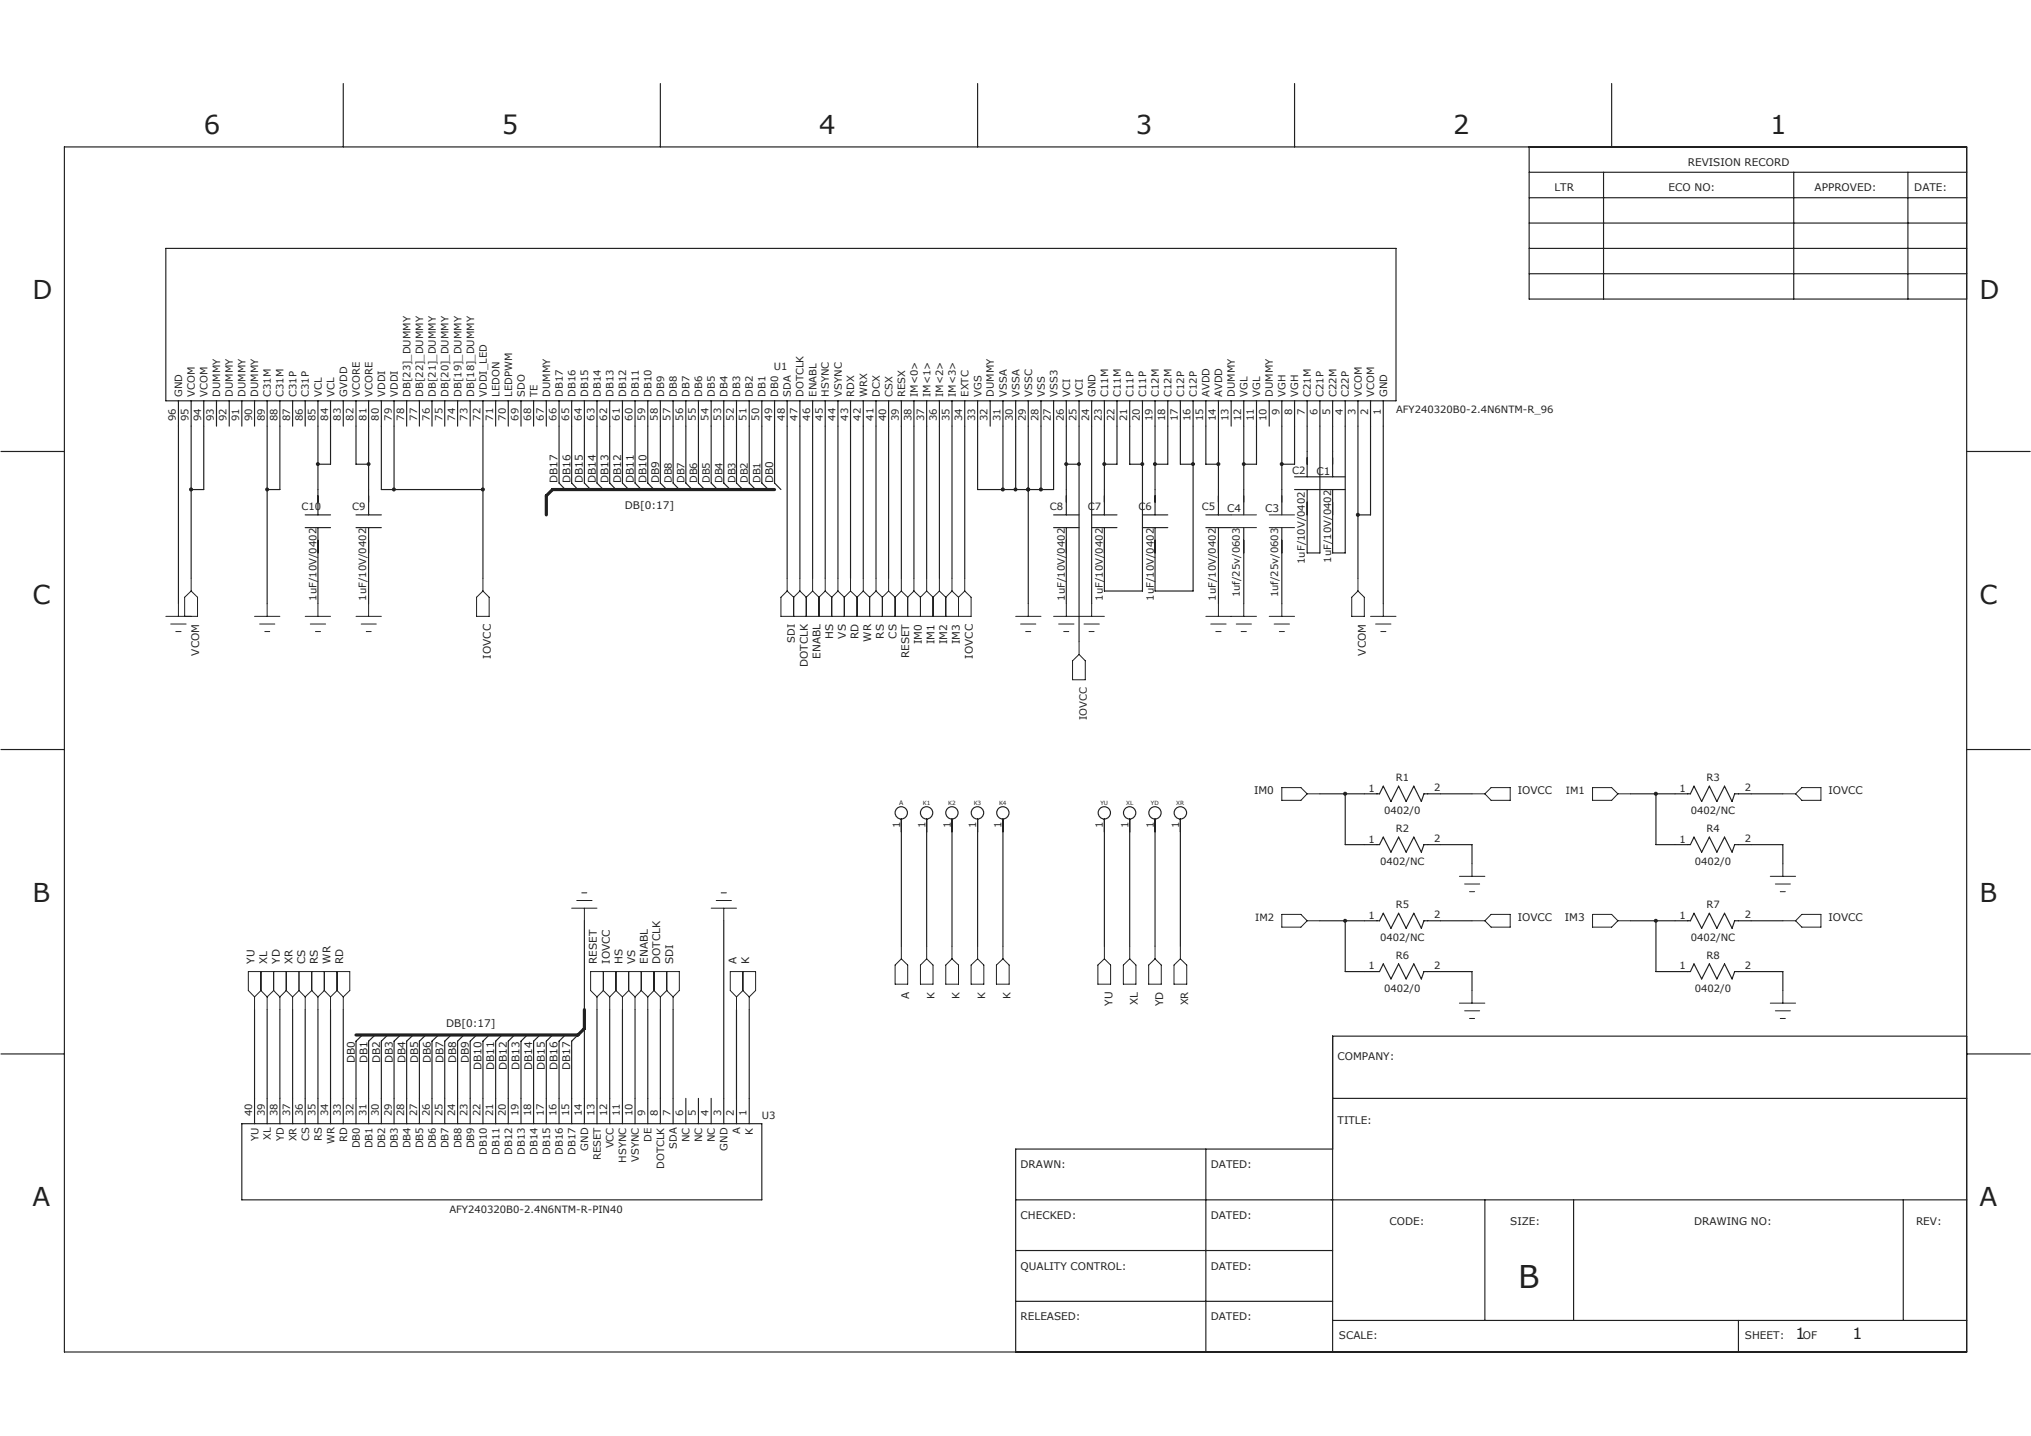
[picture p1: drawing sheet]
<svg xmlns="http://www.w3.org/2000/svg" width="297mm" height="210mm" viewBox="0 0 297 210" stroke-linecap="round" stroke-linejoin="round" font-family="sans-serif">
<!-- layer: Layer 1 -->
<g fill="none" stroke="#231f20" stroke-width=".17">
<path d="M50.2 12.2v9.3M96.6 12.2v9.3M143 12.2v9.3M189.3 12.2v9.3M235.7 12.2v9.3M9.4 21.5h278.2v176.2h-278.2zM24.3 36.3h179.9v22.3h-179.9zM223.6 25.2h64M223.6 28.9h64M223.6 36.3h64M223.6 21.5v22.2h64M223.6 32.6h64"/>
<path d="M234.5 25.2v18.5M262.3 25.2v18.5M279 25.2v18.5M26.1 58.6v29.7M28 58.6v26M29.8 58.6v13h-1.8M31.7 58.6v3.7M33.5 58.6v3.7M35.4 58.6v3.7M37.2 58.6v3.7M39.1 58.6v29.7M40.9 58.6v13h-1.8"/>
<path d="M42.8 58.6v3.7M44.6 58.6v3.7M46.5 58.6v16.7M48.3 58.6v9.3h-1.8M50.2 58.6v3.7M52.1 58.6v9.3h1.8M53.9 58.6v16.7M55.8 58.6v13h14.8M57.6 58.6v13M59.5 58.6v3.7M61.3 58.6v3.7M63.2 58.6v3.7"/>
<path d="M65 58.6v3.7M66.9 58.6v3.7M68.8 58.6v3.7M70.6 58.6v26M72.5 58.6v3.7M74.3 58.6v3.7M76.2 58.6v3.7M78 58.6v3.7M79.9 58.6v3.7M81.8 58.6v12l.9 1M83.6 58.6v12l.9 1M85.5 58.6v12l.9 1"/>
<path d="M87.3 58.6v12l.9 1M89.2 58.6v12l.9 1M91 58.6v12l.9 1M92.9 58.6v12l.9 1M94.7 58.6v12l.9 1M96.6 58.6v12l.9 1M98.4 58.6v12l1 1M100.3 58.6v12l.9 1M102.1 58.6v12l1 1M104 58.6v12l.9 1M105.9 58.6v12l.9 1M107.7 58.6v12l.9 1"/>
<path d="M109.6 58.6v12l.9 1M111.4 58.6v12l1 1M113.3 58.6v12l.9 1M115.1 58.6v26M117 58.6v26M118.8 58.6v26M120.7 58.6v26M122.6 58.6v26M124.4 58.6v26M126.3 58.6v26M128.1 58.6v26M130 58.6v26"/>
<path d="M131.8 58.6v26M133.7 58.6v26M135.5 58.6v26M137.4 58.6v26M139.2 58.6v26M141.1 58.6v26M143 58.6v13h5.5M144.8 58.6v3.7M146.7 58.6v13M148.5 58.6v13M150.4 58.6v29.7M152.2 58.6v13"/>
<path d="M154.1 58.6v13h-5.6M156 58.6v16.7M157.8 58.6v35.2M159.7 58.6v29.7M161.5 58.6v16.7M163.4 58.6v9.3h-1.9M165.2 58.6v9.3h1.9M167.1 58.6v27.8h-5.6v-9.2M168.9 58.6v16.7M170.8 58.6v9.3h-1.9M172.6 58.6v9.3h1.9M174.5 58.6v27.8h-5.6v-9.2"/>
<path d="M176.4 58.6v9.3h1.8M178.2 58.6v16.7M180.1 58.6v3.7M181.9 58.6v16.7M183.8 58.6v9.3h-1.9M185.6 58.6v3.7M187.5 58.6v16.7M189.3 58.6v9.3h-1.8M191.2 58.6v11.1M193 58.6v22.3h-1.8v-9.3M194.9 58.6v11.1M196.7 58.6v22.3h-1.8v-9.3"/>
<path d="M198.6 58.6v26M200.4 58.6v16.7h-1.8M202.3 58.6v29.7M223.6 40h64M.1 66h9.3M44.6 75.3h3.7M44.6 77.2h3.7M46.5 77.2v11.1M52.1 75.3h3.7M52.1 77.2h3.7M53.9 77.2v11.1M154.1 75.3h3.7"/>
<path d="M154.1 77.2h3.7M156 77.2v11.1M156 67.9h1.8M159.7 75.3h3.7M159.7 77.2h3.7M167.1 75.3h3.7M167.1 77.2h3.7M176.4 75.3h3.7M176.4 77.2h3.7M178.2 77.2v11.1M181.9 77.2v11.1M187.5 77.2v11.1"/>
<path d="M189.3 69.7h7.4M189.3 71.6h7.4M287.6 66h9.3M.1 109.6h9.3M131.8 119.8v18.6M135.5 119.8v18.6M139.2 119.8v18.6M143 119.8v18.6M146.7 119.8v18.6M161.5 119.8v18.6M165.2 119.8v18.6M168.9 119.8v18.6"/>
<path d="M172.6 119.8v18.6M193 116.1h8.8l.5-1.1 1.1 2.2 1.2-2.2 1.1 2.2 1.1-2.2 1.1 2.2 .4-1.1h7M196.7 116.1v7.4h5.1l.5-1.1 1.1 2.2 1.2-2.2 1.1 2.2 1.1-2.2 1.1 2.2 .4-1.1h7v2.8M238.5 116.1h8.7l.6-1.1 1.1 2.2 1.1-2.2 1.1 2.2 1.1-2.2 1.1 2.2 .4-1.1h7M242.2 116.1v7.4h5l.6-1.1 1.1 2.2 1.1-2.2 1.1 2.2 1.1-2.2 1.1 2.2 .4-1.1h7v2.8M287.6 109.6h9.3M85.5 134.6v29.7M105.9 134.6v29.7M193 134.6h8.8l.5-1.1 1.1 2.2 1.2-2.2 1.1 2.2 1.1-2.2 1.1 2.2 .4-1.1h7M196.7 134.6v7.5h5.1l.5-1.2 1.1 2.3 1.2-2.3 1.1 2.3 1.1-2.3 1.1 2.3 .4-1.1h7v2.7M238.5 134.6h8.7l.6-1.1 1.1 2.2 1.1-2.2 1.1 2.2 1.1-2.2 1.1 2.2 .4-1.1h7M242.2 134.6v7.5h5l.6-1.2 1.1 2.3 1.1-2.3 1.1 2.3 1.1-2.3 1.1 2.3 .4-1.1h7v2.7"/>
<path d="M.1 154.1h9.3M37.2 147.6v16.7M39.1 147.6v16.7M40.9 147.6v16.7M42.8 147.6v16.7M44.6 147.6v16.7M46.5 147.6v16.7M48.3 147.6v16.7M50.2 147.6v16.7M53 151.3l-.9 1v12M54.9 151.3l-1 1v12M56.7 151.3l-.9 1v12"/>
<path d="M58.6 151.3l-1 1v12M60.4 151.3l-.9 1v12M62.3 151.3l-1 1v12M64.1 151.3l-.9 1v12M66 151.3l-1 1v12M67.8 151.3l-.9 1v12M69.7 151.3l-.9 1v12M71.5 151.3l-.9 1v12M73.4 151.3l-.9 1v12M75.2 151.3l-.9 1v12M77.1 151.3l-.9 1v12M79 151.3l-1 1v12"/>
<path d="M80.8 151.3l-.9 1v12M82.7 151.3l-.9 1v12M84.5 151.3l-.9 1v12M87.3 147.6v16.7M89.2 147.6v16.7M91 147.6v16.7M92.9 147.6v16.7M94.7 147.6v16.7M96.6 147.6v16.7M98.4 147.6v16.7M107.7 147.6v16.7M109.6 147.6v16.7"/>
<path d="M287.6 151.5h-92.7v46.2M287.7 154.1h9.2M35.4 164.3h76v11.2h-76zM100.3 160.6v3.7M102.1 160.6v3.7M104 160.6v3.7M148.5 175.5h139.1M176.4 168v29.7M194.9 160.6h92.7M194.9 168h-46.4v29.7M217.2 175.5v17.6M230.1 175.5v17.6"/>
<path d="M278.4 175.5v17.6M148.5 182.9h46.4M148.5 190.3h46.4M194.9 193.1h92.7M254.3 193.1v4.6"/>
<circle cx="131.8" cy="118.9" r=".9"/>
<circle cx="135.5" cy="118.9" r=".9"/>
<circle cx="139.2" cy="118.9" r=".9"/>
<circle cx="143" cy="118.9" r=".9"/>
<circle cx="146.7" cy="118.9" r=".9"/>
<circle cx="161.5" cy="118.9" r=".9"/>
<circle cx="165.2" cy="118.9" r=".9"/>
<circle cx="168.9" cy="118.9" r=".9"/>
<circle cx="172.6" cy="118.9" r=".9"/>
</g>
<g fill="none" stroke="#231f20" stroke-width=".15">
<path d="M180.1 75.3h3.7M180.1 77.2h3.7M185.6 75.3h3.7M185.6 77.2h3.7M25 91.2h2.2M25.7 92.4h.8M26.1 88.3v1.8M28 86.4l.9 .9v2.8h-4.6M28 84.6v1.8M28 86.4l-1 .9v2.8M37.2 90.1h3.7M38 91.2h2.2"/>
<path d="M38.7 92.4h.8M39.1 88.3v1.8M44.6 90.1h3.7M45.4 91.2h2.2M46.1 92.4h.8M46.5 88.3v1.8M52.1 90.1h3.7M52.8 91.2h2.2M53.6 92.4h.7M53.9 88.3v1.8M69.7 87.3l.9-.9 .9 .9v2.8h-1.8zM70.6 84.6v1.8"/>
<path d="M115.1 86.4l-.9 .9v2.8h27.8v-2.8l-.9-.9M115.1 84.6v1.8M115.1 86.4l1 .9M116.1 87.3v2.8M117 84.6v1.8M117 86.4l.9 .9M117 86.4l-.9 .9M117.9 87.3v2.8M118.8 84.6v1.8M118.8 86.4l1 .9M118.8 86.4l-.9 .9M119.8 87.3v2.8"/>
<path d="M120.7 84.6v1.8M120.7 86.4l.9 .9M120.7 86.4l-.9 .9M121.6 87.3v2.8M122.6 84.6v1.8M122.6 86.4l.9 .9M122.6 86.4l-1 .9M123.5 87.3v2.8M124.4 84.6v1.8M124.4 86.4l.9 .9M124.4 86.4l-.9 .9M125.3 87.3v2.8"/>
<path d="M126.3 84.6v1.8M126.3 86.4l.9 .9M126.3 86.4l-1 .9M127.2 87.3v2.8M128.1 84.6v1.8M128.1 86.4l.9 .9M128.1 86.4l-.9 .9M129 87.3v2.8M130 84.6v1.8M130 86.4l.9 .9M130 86.4l-1 .9M130.9 87.3v2.8"/>
<path d="M131.8 84.6v1.8M131.8 86.4l1 .9M131.8 86.4l-.9 .9M132.8 87.3v2.8M133.7 84.6v1.8M133.7 86.4l.9 .9M133.7 86.4l-.9 .9M134.6 87.3v2.8M135.5 84.6v1.8M135.5 86.4l1 .9M135.5 86.4l-.9 .9M136.5 87.3v2.8"/>
<path d="M137.4 84.6v1.8M137.4 86.4l.9 .9M137.4 86.4l-.9 .9M138.3 87.3v2.8M139.2 84.6v1.8M139.2 86.4l1 .9M139.2 86.4l-.9 .9M140.2 87.3v2.8M141.1 84.6v1.8M141.1 86.4l-.9 .9M148.5 90.1h3.7M149.3 91.2h2.2"/>
<path d="M150 92.4h.7M150.4 88.3v1.8M154.1 90.1h7.4M154.8 91.2h2.3M155.6 92.4h.7M156 88.3v1.8M156.9 96.6l.9-.9 .9 .9v2.8h-1.8zM157.8 93.8v1.9M158.5 91.2h2.3M159.3 92.4h.7M159.7 88.3v1.8M176.4 90.1h7.4"/>
<path d="M177.1 91.2h2.2M177.8 92.4h.8M178.2 88.3v1.8M180.8 91.2h2.2M181.5 92.4h.8M181.9 88.3v1.8M185.6 90.1h3.7M186.3 91.2h2.3M187.1 92.4h.8M187.5 88.3v1.8M197.7 87.3l.9-.9 .9 .9v2.8h-1.8zM198.6 84.6v1.8"/>
<path d="M200.4 90.1h3.8M201.2 91.2h2.2M201.9 92.4h.8M202.3 88.3v1.8M187.5 115.2h2.8l.9 .9-.9 .9h-2.8zM191.2 116.1h1.8M215.3 116.1h1.9M217.2 116.1l.9-.9h2.8v1.8h-2.8zM232.9 115.2h2.8l.9 .9-.9 .9h-2.8zM236.6 116.1h1.9M260.7 116.1h1.9M262.6 116.1l.9-.9h2.8v1.8h-2.8z"/>
<path d="M83.6 132.8h3.7M84.3 131.7h2.3M85.1 130.6h.7M85.5 132.8v1.8M104 132.8h3.7M104.8 131.7h2.2M105.5 130.6h.7M105.9 132.8v1.8M131.8 138.4v1.8M135.5 138.4v1.8M139.2 138.4v1.8M143 138.4v1.8"/>
<path d="M146.7 138.4v1.8M161.5 138.4v1.8M165.2 138.4v1.8M168.9 138.4v1.8M172.6 138.4v1.8M187.5 133.7h2.8l.9 .9-.9 1h-2.8zM191.2 134.6h1.8M213.4 128.1h3.8M214.2 129.3h2.2M214.9 130.4h.8M215.3 126.3v1.8M215.3 134.6h1.9"/>
<path d="M218.1 133.7h2.8v1.9h-2.8l-.9-1zM232.9 133.7h2.8l.9 .9-.9 1h-2.8zM236.6 134.6h1.9M258.9 128.1h3.7M259.6 129.3h2.2M260.4 130.4h.7M260.7 126.3v1.8M260.7 134.6h1.9M263.5 133.7h2.8v1.9h-2.8l-.9-1zM37.2 145.8l-.9-1v-2.7h14.9v2.7l-1 1M37.2 145.8v1.8M38.2 142.1v2.7"/>
<path d="M38.2 144.8l.9 1M38.2 144.8l-1 1M39.1 145.8v1.8M40 144.8l-.9 1M40 142.1v2.7M40 144.8l.9 1M40.9 145.8v1.8M41.9 142.1v2.7M41.9 144.8l.9 1M41.9 144.8l-1 1M42.8 145.8v1.8M43.7 144.8l.9 1"/>
<path d="M43.7 144.8l-.9 1M43.7 142.1v2.7M44.6 145.8v1.8M45.6 144.8l-1 1M45.6 142.1v2.7M45.6 144.8l.9 1M46.5 145.8v1.8M47.4 144.8l-.9 1M47.4 142.1v2.7M47.4 144.8l.9 1M48.3 145.8v1.8M49.3 144.8l-1 1"/>
<path d="M49.3 142.1v2.7M49.3 144.8l.9 1M50.2 145.8v1.8M87.3 145.8l-.9-1v-2.7h13v2.7l-1 1M87.3 145.8v1.8M88.2 144.8l-.9 1M88.2 142.1v2.7M88.2 144.8l1 1M89.2 145.8v1.8M90.1 144.8l-.9 1M90.1 142.1v2.7M90.1 144.8l.9 1"/>
<path d="M91 145.8v1.8M91.9 144.8l-.9 1M91.9 142.1v2.7M91.9 144.8l1 1M92.9 145.8v1.8M93.8 144.8l-.9 1M93.8 142.1v2.7M93.8 144.8l.9 1M94.7 145.8v1.8M95.6 144.8l-.9 1M95.6 142.1v2.7M95.6 144.8l1 1"/>
<path d="M96.6 145.8v1.8M97.5 144.8l-.9 1M97.5 142.1v2.7M97.5 144.8l.9 1M98.4 145.8v1.8M107.7 145.8l-.9-1v-2.7h3.7v2.7l-.9 1M107.7 145.8v1.8M108.6 144.8l-.9 1M108.6 142.1v2.7M108.6 144.8l1 1M109.6 145.8v1.8M131.8 140.2l1 .9v2.8h-1.9v-2.8z"/>
<path d="M135.5 140.2l1 .9v2.8h-1.9v-2.8zM138.3 141.1l.9-.9 1 .9v2.8h-1.9zM142 141.1l1-.9 .9 .9v2.8h-1.9zM145.7 141.1l1-.9 .9 .9v2.8h-1.9zM160.6 141.1l.9-.9 .9 .9v2.8h-1.8zM164.3 141.1l.9-.9 .9 .9v2.8h-1.8zM168 141.1l.9-.9 .9 .9v2.8h-1.8zM171.7 141.1l.9-.9 1 .9v2.8h-1.9zM213.4 146.7h3.8M214.2 147.8h2.2M214.9 148.9h.8M215.3 144.8v1.9"/>
<path d="M258.9 146.7h3.7M259.6 147.8h2.2M260.4 148.9h.7M260.7 144.8v1.9"/>
</g>
<circle cx="198.6" cy="75.3" r=".22" fill="#231f20"/>
<circle cx="198.6" cy="75.3" r=".22" fill="none" stroke="#231f20" stroke-width=".15"/>
<path d="M187.3 67.7h.3v.3h-.3z" fill-rule="evenodd" fill="#231f20"/>
<path d="M187.3 67.7h.3v.3h-.3z" fill="none" stroke="#231f20" stroke-width=".15"/>
<circle cx="181.9" cy="67.9" r=".21" fill="#231f20"/>
<circle cx="181.9" cy="67.9" r=".21" fill="none" stroke="#231f20" stroke-width=".15"/>
<path d="M178 67.7h.3v.3h-.3z" fill-rule="evenodd" fill="#231f20"/>
<path d="M178 67.7h.3v.3h-.3z" fill="none" stroke="#231f20" stroke-width=".15"/>
<path d="M168.8 67.7h.3v.3h-.3z" fill-rule="evenodd" fill="#231f20"/>
<path d="M168.8 67.7h.3v.3h-.3z" fill="none" stroke="#231f20" stroke-width=".15"/>
<path d="M174.3 67.7h.3v.3h-.3z" fill-rule="evenodd" fill="#231f20"/>
<path d="M174.3 67.7h.3v.3h-.3z" fill="none" stroke="#231f20" stroke-width=".15"/>
<path d="M161.3 67.7h.4v.3h-.4z" fill-rule="evenodd" fill="#231f20"/>
<path d="M161.3 67.7h.4v.3h-.4z" fill="none" stroke="#231f20" stroke-width=".15"/>
<circle cx="167.1" cy="67.9" r=".21" fill="#231f20"/>
<circle cx="167.1" cy="67.9" r=".21" fill="none" stroke="#231f20" stroke-width=".15"/>
<path d="M155.8 67.7h.3v.3h-.3z" fill-rule="evenodd" fill="#231f20"/>
<path d="M155.8 67.7h.3v.3h-.3z" fill="none" stroke="#231f20" stroke-width=".15"/>
<path d="M148.4 71.4h.3v.3h-.3z" fill-rule="evenodd" fill="#231f20"/>
<path d="M148.4 71.4h.3v.3h-.3z" fill="none" stroke="#231f20" stroke-width=".15"/>
<circle cx="150.4" cy="71.6" r=".22" fill="#231f20"/>
<circle cx="150.4" cy="71.6" r=".22" fill="none" stroke="#231f20" stroke-width=".15"/>
<circle cx="152.2" cy="71.6" r=".22" fill="#231f20"/>
<circle cx="152.2" cy="71.6" r=".22" fill="none" stroke="#231f20" stroke-width=".15"/>
<circle cx="150.4" cy="71.6" r=".22" fill="#231f20"/>
<circle cx="150.4" cy="71.6" r=".22" fill="none" stroke="#231f20" stroke-width=".15"/>
<circle cx="146.7" cy="71.6" r=".22" fill="#231f20"/>
<circle cx="146.7" cy="71.6" r=".22" fill="none" stroke="#231f20" stroke-width=".15"/>
<circle cx="70.6" cy="71.6" r=".22" fill="#231f20"/>
<circle cx="70.6" cy="71.6" r=".22" fill="none" stroke="#231f20" stroke-width=".15"/>
<path d="M57.5 71.4h.3v.3h-.3z" fill-rule="evenodd" fill="#231f20"/>
<path d="M57.5 71.4h.3v.3h-.3z" fill="none" stroke="#231f20" stroke-width=".15"/>
<circle cx="27.9" cy="71.6" r=".22" fill="#231f20"/>
<circle cx="27.9" cy="71.6" r=".22" fill="none" stroke="#231f20" stroke-width=".15"/>
<circle cx="53.9" cy="67.9" r=".21" fill="#231f20"/>
<circle cx="53.9" cy="67.9" r=".21" fill="none" stroke="#231f20" stroke-width=".15"/>
<path d="M46.3 67.7h.3v.3h-.3z" fill-rule="evenodd" fill="#231f20"/>
<path d="M46.3 67.7h.3v.3h-.3z" fill="none" stroke="#231f20" stroke-width=".15"/>
<path d="M38.9 71.4h.3v.3h-.3z" fill-rule="evenodd" fill="#231f20"/>
<path d="M38.9 71.4h.3v.3h-.3z" fill="none" stroke="#231f20" stroke-width=".15"/>
<circle cx="157.8" cy="67.9" r=".21" fill="#231f20"/>
<circle cx="157.8" cy="67.9" r=".21" fill="none" stroke="#231f20" stroke-width=".15"/>
<circle cx="196.7" cy="116.1" r=".22" fill="#231f20"/>
<circle cx="196.7" cy="116.1" r=".22" fill="none" stroke="#231f20" stroke-width=".15"/>
<circle cx="242.2" cy="116.1" r=".22" fill="#231f20"/>
<circle cx="242.2" cy="116.1" r=".22" fill="none" stroke="#231f20" stroke-width=".15"/>
<path d="M196.6 134.5h.3v.3h-.3z" fill-rule="evenodd" fill="#231f20"/>
<path d="M196.6 134.5h.3v.3h-.3z" fill="none" stroke="#231f20" stroke-width=".15"/>
<path d="M242 134.5h.3v.3h-.3z" fill-rule="evenodd" fill="#231f20"/>
<path d="M242 134.5h.3v.3h-.3z" fill="none" stroke="#231f20" stroke-width=".15"/>
<path d="M113.3 71.6h-32.5l-.9 .9v2.8M85.5 147.6v2.8l-1 .9h-32.4" fill="none" stroke="#231f20" stroke-width=".47"/>
<text font-size="4.6" fill="#231f20" x="222.1" y="188.3">B</text>
<g font-size="3.8" fill="#231f20">
<text x="29.8" y="19.6">6</text>
<text x="73.4" y="19.6">5</text>
<text x="119.8" y="19.6">4</text>
<text x="166.1" y="19.6">3</text>
<text x="212.5" y="19.6">2</text>
<text x="258.9" y="19.6">1</text>
<text x="4.8" y="43.7">D</text>
<text x="289.5" y="43.7">D</text>
<text x="4.8" y="88.3">C</text>
<text x="289.5" y="88.3">C</text>
<text x="4.8" y="131.8">B</text>
<text x="289.5" y="131.8">B</text>
<text x="4.8" y="176.4">A</text>
<text x="289.5" y="176.4">A</text>
</g>
<g font-size="2.3" fill="#231f20">
<text x="262.6" y="195.8">1</text>
<text x="271" y="195.8">1</text>
</g>
<g font-size="1.5" fill="#231f20">
<text x="227.3" y="28">LTR</text>
<text x="244" y="28">ECO NO:</text>
<text x="246.8" y="24.3">REVISION RECORD</text>
<text x="265.4" y="28">APPROVED:</text>
<text x="280" y="28">DATE:</text>
<text x="26.6" y="58" transform="rotate(-90 26.6 58)">GND</text>
<text x="28.5" y="58" transform="rotate(-90 28.5 58)">VCOM</text>
<text x="30.3" y="58" transform="rotate(-90 30.3 58)">VCOM</text>
<text x="32.2" y="58" transform="rotate(-90 32.2 58)">DUMMY</text>
<text x="34.1" y="58" transform="rotate(-90 34.1 58)">DUMMY</text>
<text x="35.9" y="58" transform="rotate(-90 35.9 58)">DUMMY</text>
<text x="37.8" y="58" transform="rotate(-90 37.8 58)">DUMMY</text>
<text x="39.6" y="58" transform="rotate(-90 39.6 58)">C31M</text>
<text x="41.5" y="58" transform="rotate(-90 41.5 58)">C31M</text>
<text x="43.3" y="58" transform="rotate(-90 43.3 58)">C31P</text>
<text x="45.2" y="58" transform="rotate(-90 45.2 58)">C31P</text>
<text x="47" y="58" transform="rotate(-90 47 58)">VCL</text>
<text x="48.9" y="58" transform="rotate(-90 48.9 58)">VCL</text>
<text x="50.8" y="58" transform="rotate(-90 50.8 58)">GVDD</text>
<text x="52.6" y="58" transform="rotate(-90 52.6 58)">VCORE</text>
<text x="54.5" y="58" transform="rotate(-90 54.5 58)">VCORE</text>
<text x="56.3" y="58" transform="rotate(-90 56.3 58)">VDDI</text>
<text x="58.2" y="58" transform="rotate(-90 58.2 58)">VDDI</text>
<text x="60" y="58" transform="rotate(-90 60 58)">DB[23]_DUMMY</text>
<text x="61.9" y="58" transform="rotate(-90 61.9 58)">DB[22]_DUMMY</text>
<text x="63.7" y="58" transform="rotate(-90 63.7 58)">DB[21]_DUMMY</text>
<text x="65.6" y="58" transform="rotate(-90 65.6 58)">DB[20]_DUMMY</text>
<text x="67.5" y="58" transform="rotate(-90 67.5 58)">DB[19]_DUMMY</text>
<text x="69.3" y="58" transform="rotate(-90 69.3 58)">DB[18]_DUMMY</text>
<text x="71.2" y="58" transform="rotate(-90 71.2 58)">VDDI_LED</text>
<text x="73.1" y="58" transform="rotate(-90 73.1 58)">LEDON</text>
<text x="74.9" y="58" transform="rotate(-90 74.9 58)">LEDPWM</text>
<text x="76.8" y="58" transform="rotate(-90 76.8 58)">SDO</text>
<text x="78.6" y="58" transform="rotate(-90 78.6 58)">TE</text>
<text x="80.5" y="58" transform="rotate(-90 80.5 58)">DUMMY</text>
<text x="82.3" y="58" transform="rotate(-90 82.3 58)">DB17</text>
<text x="84.2" y="58" transform="rotate(-90 84.2 58)">DB16</text>
<text x="86" y="58" transform="rotate(-90 86 58)">DB15</text>
<text x="87.9" y="58" transform="rotate(-90 87.9 58)">DB14</text>
<text x="89.7" y="58" transform="rotate(-90 89.7 58)">DB13</text>
<text x="91.6" y="58" transform="rotate(-90 91.6 58)">DB12</text>
<text x="93.4" y="58" transform="rotate(-90 93.4 58)">DB11</text>
<text x="95.3" y="58" transform="rotate(-90 95.3 58)">DB10</text>
<text x="97.1" y="58" transform="rotate(-90 97.1 58)">DB9</text>
<text x="99" y="58" transform="rotate(-90 99 58)">DB8</text>
<text x="100.9" y="58" transform="rotate(-90 100.9 58)">DB7</text>
<text x="102.7" y="58" transform="rotate(-90 102.7 58)">DB6</text>
<text x="104.6" y="58" transform="rotate(-90 104.6 58)">DB5</text>
<text x="106.4" y="58" transform="rotate(-90 106.4 58)">DB4</text>
<text x="108.3" y="58" transform="rotate(-90 108.3 58)">DB3</text>
<text x="110.1" y="58" transform="rotate(-90 110.1 58)">DB2</text>
<text x="112" y="58" transform="rotate(-90 112 58)">DB1</text>
<text x="113.2" y="54.1">U1</text>
<text x="113.8" y="58" transform="rotate(-90 113.8 58)">DB0</text>
<text x="115.7" y="58" transform="rotate(-90 115.7 58)">SDA</text>
<text x="117.5" y="58" transform="rotate(-90 117.5 58)">DOTCLK</text>
<text x="119.4" y="58" transform="rotate(-90 119.4 58)">ENABL</text>
<text x="121.2" y="58" transform="rotate(-90 121.2 58)">HSYNC</text>
<text x="123.1" y="58" transform="rotate(-90 123.1 58)">VSYNC</text>
<text x="124.9" y="58" transform="rotate(-90 124.9 58)">RDX</text>
<text x="126.8" y="58" transform="rotate(-90 126.8 58)">WRX</text>
<text x="128.7" y="58" transform="rotate(-90 128.7 58)">DCX</text>
<text x="130.5" y="58" transform="rotate(-90 130.5 58)">CSX</text>
<text x="132.4" y="58" transform="rotate(-90 132.4 58)">RESX</text>
<text x="134.2" y="58" transform="rotate(-90 134.2 58)">IM&lt;0&gt;</text>
<text x="136.1" y="58" transform="rotate(-90 136.1 58)">IM&lt;1&gt;</text>
<text x="137.9" y="58" transform="rotate(-90 137.9 58)">IM&lt;2&gt;</text>
<text x="139.8" y="58" transform="rotate(-90 139.8 58)">IM&lt;3&gt;</text>
<text x="141.6" y="58" transform="rotate(-90 141.6 58)">EXTC</text>
<text x="143.5" y="58" transform="rotate(-90 143.5 58)">VGS</text>
<text x="145.4" y="58" transform="rotate(-90 145.4 58)">DUMMY</text>
<text x="147.2" y="58" transform="rotate(-90 147.2 58)">VSSA</text>
<text x="149.1" y="58" transform="rotate(-90 149.1 58)">VSSA</text>
<text x="150.9" y="58" transform="rotate(-90 150.9 58)">VSSC</text>
<text x="152.8" y="58" transform="rotate(-90 152.8 58)">VSS</text>
<text x="154.6" y="58" transform="rotate(-90 154.6 58)">VSS3</text>
<text x="156.5" y="58" transform="rotate(-90 156.5 58)">VCI</text>
<text x="158.4" y="58" transform="rotate(-90 158.4 58)">VCI</text>
<text x="160.2" y="58" transform="rotate(-90 160.2 58)">GND</text>
<text x="162.1" y="58" transform="rotate(-90 162.1 58)">C11M</text>
<text x="163.9" y="58" transform="rotate(-90 163.9 58)">C11M</text>
<text x="165.8" y="58" transform="rotate(-90 165.8 58)">C11P</text>
<text x="167.6" y="58" transform="rotate(-90 167.6 58)">C11P</text>
<text x="169.5" y="58" transform="rotate(-90 169.5 58)">C12M</text>
<text x="171.3" y="58" transform="rotate(-90 171.3 58)">C12M</text>
<text x="173.2" y="58" transform="rotate(-90 173.2 58)">C12P</text>
<text x="175" y="58" transform="rotate(-90 175 58)">C12P</text>
<text x="176.9" y="58" transform="rotate(-90 176.9 58)">AVDD</text>
<text x="178.8" y="58" transform="rotate(-90 178.8 58)">AVDD</text>
<text x="180.6" y="58" transform="rotate(-90 180.6 58)">DUMMY</text>
<text x="182.5" y="58" transform="rotate(-90 182.5 58)">VGL</text>
<text x="184.3" y="58" transform="rotate(-90 184.3 58)">VGL</text>
<text x="186.2" y="58" transform="rotate(-90 186.2 58)">DUMMY</text>
<text x="188" y="58" transform="rotate(-90 188 58)">VGH</text>
<text x="189.9" y="58" transform="rotate(-90 189.9 58)">VGH</text>
<text x="191.7" y="58" transform="rotate(-90 191.7 58)">C21M</text>
<text x="193.6" y="58" transform="rotate(-90 193.6 58)">C21P</text>
<text x="195.4" y="58" transform="rotate(-90 195.4 58)">C22M</text>
<text x="197.3" y="58" transform="rotate(-90 197.3 58)">C22P</text>
<text x="199.2" y="58" transform="rotate(-90 199.2 58)">VCOM</text>
<text x="201" y="58" transform="rotate(-90 201 58)">VCOM</text>
<text x="202.9" y="58" transform="rotate(-90 202.9 58)">GND</text>
<text x="25.7" y="61.6" transform="rotate(-90 25.7 61.6)">96</text>
<text x="27.6" y="61.6" transform="rotate(-90 27.6 61.6)">95</text>
<text x="29.4" y="61.6" transform="rotate(-90 29.4 61.6)">94</text>
<text x="31.3" y="61.6" transform="rotate(-90 31.3 61.6)">93</text>
<text x="33.1" y="61.6" transform="rotate(-90 33.1 61.6)">92</text>
<text x="35" y="61.6" transform="rotate(-90 35 61.6)">91</text>
<text x="36.9" y="61.6" transform="rotate(-90 36.9 61.6)">90</text>
<text x="38.7" y="61.6" transform="rotate(-90 38.7 61.6)">89</text>
<text x="40.6" y="61.6" transform="rotate(-90 40.6 61.6)">88</text>
<text x="42.4" y="61.6" transform="rotate(-90 42.4 61.6)">87</text>
<text x="44.3" y="61.6" transform="rotate(-90 44.3 61.6)">86</text>
<text x="46.1" y="61.6" transform="rotate(-90 46.1 61.6)">85</text>
<text x="48" y="61.5" transform="rotate(-90 48 61.5)">84</text>
<text x="49.9" y="61.5" transform="rotate(-90 49.9 61.5)">83</text>
<text x="51.7" y="61.5" transform="rotate(-90 51.7 61.5)">82</text>
<text x="53.6" y="61.5" transform="rotate(-90 53.6 61.5)">81</text>
<text x="55.4" y="61.5" transform="rotate(-90 55.4 61.5)">80</text>
<text x="57.3" y="61.5" transform="rotate(-90 57.3 61.5)">79</text>
<text x="59.1" y="61.5" transform="rotate(-90 59.1 61.5)">78</text>
<text x="61" y="61.5" transform="rotate(-90 61 61.5)">77</text>
<text x="62.9" y="61.5" transform="rotate(-90 62.9 61.5)">76</text>
<text x="64.7" y="61.5" transform="rotate(-90 64.7 61.5)">75</text>
<text x="66.6" y="61.5" transform="rotate(-90 66.6 61.5)">74</text>
<text x="68.4" y="61.5" transform="rotate(-90 68.4 61.5)">73</text>
<text x="70.3" y="61.5" transform="rotate(-90 70.3 61.5)">72</text>
<text x="72.1" y="61.5" transform="rotate(-90 72.1 61.5)">71</text>
<text x="74" y="61.5" transform="rotate(-90 74 61.5)">70</text>
<text x="75.8" y="61.5" transform="rotate(-90 75.8 61.5)">69</text>
<text x="77.7" y="61.5" transform="rotate(-90 77.7 61.5)">68</text>
<text x="79.5" y="61.5" transform="rotate(-90 79.5 61.5)">67</text>
<text x="81.4" y="61.5" transform="rotate(-90 81.4 61.5)">66</text>
<text x="83.2" y="61.5" transform="rotate(-90 83.2 61.5)">65</text>
<text x="85.1" y="61.5" transform="rotate(-90 85.1 61.5)">64</text>
<text x="86.9" y="61.5" transform="rotate(-90 86.9 61.5)">63</text>
<text x="88.8" y="61.5" transform="rotate(-90 88.8 61.5)">62</text>
<text x="90.7" y="61.5" transform="rotate(-90 90.7 61.5)">61</text>
<text x="92.5" y="61.5" transform="rotate(-90 92.5 61.5)">60</text>
<text x="94.4" y="61.5" transform="rotate(-90 94.4 61.5)">59</text>
<text x="96.2" y="61.5" transform="rotate(-90 96.2 61.5)">58</text>
<text x="98.1" y="61.5" transform="rotate(-90 98.1 61.5)">57</text>
<text x="99.9" y="61.5" transform="rotate(-90 99.9 61.5)">56</text>
<text x="101.8" y="61.5" transform="rotate(-90 101.8 61.5)">55</text>
<text x="103.6" y="61.5" transform="rotate(-90 103.6 61.5)">54</text>
<text x="105.5" y="61.5" transform="rotate(-90 105.5 61.5)">53</text>
<text x="107.3" y="61.5" transform="rotate(-90 107.3 61.5)">52</text>
<text x="109.2" y="61.5" transform="rotate(-90 109.2 61.5)">51</text>
<text x="111" y="61.5" transform="rotate(-90 111 61.5)">50</text>
<text x="112.9" y="61.5" transform="rotate(-90 112.9 61.5)">49</text>
<text x="114.8" y="61.5" transform="rotate(-90 114.8 61.5)">48</text>
<text x="116.6" y="61.5" transform="rotate(-90 116.6 61.5)">47</text>
<text x="118.5" y="61.5" transform="rotate(-90 118.5 61.5)">46</text>
<text x="120.3" y="61.5" transform="rotate(-90 120.3 61.5)">45</text>
<text x="122.2" y="61.5" transform="rotate(-90 122.2 61.5)">44</text>
<text x="124.1" y="61.5" transform="rotate(-90 124.1 61.5)">43</text>
<text x="125.9" y="61.5" transform="rotate(-90 125.9 61.5)">42</text>
<text x="127.8" y="61.5" transform="rotate(-90 127.8 61.5)">41</text>
<text x="129.6" y="61.5" transform="rotate(-90 129.6 61.5)">40</text>
<text x="131.5" y="61.5" transform="rotate(-90 131.5 61.5)">39</text>
<text x="133.3" y="61.5" transform="rotate(-90 133.3 61.5)">38</text>
<text x="135.2" y="61.5" transform="rotate(-90 135.2 61.5)">37</text>
<text x="137" y="61.5" transform="rotate(-90 137 61.5)">36</text>
<text x="138.9" y="61.5" transform="rotate(-90 138.9 61.5)">35</text>
<text x="140.7" y="61.5" transform="rotate(-90 140.7 61.5)">34</text>
<text x="142.6" y="61.5" transform="rotate(-90 142.6 61.5)">33</text>
<text x="144.4" y="61.5" transform="rotate(-90 144.4 61.5)">32</text>
<text x="146.3" y="61.5" transform="rotate(-90 146.3 61.5)">31</text>
<text x="148.1" y="61.5" transform="rotate(-90 148.1 61.5)">30</text>
<text x="150" y="61.5" transform="rotate(-90 150 61.5)">29</text>
<text x="151.9" y="61.5" transform="rotate(-90 151.9 61.5)">28</text>
<text x="153.7" y="61.5" transform="rotate(-90 153.7 61.5)">27</text>
<text x="155.6" y="61.6" transform="rotate(-90 155.6 61.6)">26</text>
<text x="157.4" y="61.6" transform="rotate(-90 157.4 61.6)">25</text>
<text x="159.3" y="61.6" transform="rotate(-90 159.3 61.6)">24</text>
<text x="161.1" y="61.6" transform="rotate(-90 161.1 61.6)">23</text>
<text x="163" y="61.6" transform="rotate(-90 163 61.6)">22</text>
<text x="164.8" y="61.6" transform="rotate(-90 164.8 61.6)">21</text>
<text x="166.7" y="61.6" transform="rotate(-90 166.7 61.6)">20</text>
<text x="168.5" y="61.6" transform="rotate(-90 168.5 61.6)">19</text>
<text x="170.4" y="61.6" transform="rotate(-90 170.4 61.6)">18</text>
<text x="172.3" y="61.6" transform="rotate(-90 172.3 61.6)">17</text>
<text x="174.1" y="61.6" transform="rotate(-90 174.1 61.6)">16</text>
<text x="176" y="61.6" transform="rotate(-90 176 61.6)">15</text>
<text x="177.8" y="61.6" transform="rotate(-90 177.8 61.6)">14</text>
<text x="179.7" y="61.6" transform="rotate(-90 179.7 61.6)">13</text>
<text x="181.5" y="61.6" transform="rotate(-90 181.5 61.6)">12</text>
<text x="183.4" y="61.6" transform="rotate(-90 183.4 61.6)">11</text>
<text x="185.2" y="61.6" transform="rotate(-90 185.2 61.6)">10</text>
<text x="187.1" y="60.6" transform="rotate(-90 187.1 60.6)">9</text>
<text x="189" y="60.6" transform="rotate(-90 189 60.6)">8</text>
<text x="190.8" y="60.6" transform="rotate(-90 190.8 60.6)">7</text>
<text x="192.7" y="60.6" transform="rotate(-90 192.7 60.6)">6</text>
<text x="194.5" y="60.6" transform="rotate(-90 194.5 60.6)">5</text>
<text x="196.4" y="60.6" transform="rotate(-90 196.4 60.6)">4</text>
<text x="198.2" y="60.6" transform="rotate(-90 198.2 60.6)">3</text>
<text x="200.1" y="60.6" transform="rotate(-90 200.1 60.6)">2</text>
<text x="201.9" y="60.6" transform="rotate(-90 201.9 60.6)">1</text>
<text x="204.2" y="60.5">AFY240320B0-2.4N6NTM-R_96</text>
<text x="81.6" y="70.6" transform="rotate(-90 81.6 70.6)">DB17</text>
<text x="83.4" y="70.6" transform="rotate(-90 83.4 70.6)">DB16</text>
<text x="85.3" y="70.6" transform="rotate(-90 85.3 70.6)">DB15</text>
<text x="87.1" y="70.6" transform="rotate(-90 87.1 70.6)">DB14</text>
<text x="89" y="70.6" transform="rotate(-90 89 70.6)">DB13</text>
<text x="90.8" y="70.6" transform="rotate(-90 90.8 70.6)">DB12</text>
<text x="92.7" y="70.6" transform="rotate(-90 92.7 70.6)">DB11</text>
<text x="94.5" y="70.6" transform="rotate(-90 94.5 70.6)">DB10</text>
<text x="96.4" y="70.6" transform="rotate(-90 96.4 70.6)">DB9</text>
<text x="98.3" y="70.6" transform="rotate(-90 98.3 70.6)">DB8</text>
<text x="100.1" y="70.6" transform="rotate(-90 100.1 70.6)">DB7</text>
<text x="102" y="70.6" transform="rotate(-90 102 70.6)">DB6</text>
<text x="103.8" y="70.6" transform="rotate(-90 103.8 70.6)">DB5</text>
<text x="105.7" y="70.6" transform="rotate(-90 105.7 70.6)">DB4</text>
<text x="107.5" y="70.6" transform="rotate(-90 107.5 70.6)">DB3</text>
<text x="109.4" y="70.6" transform="rotate(-90 109.4 70.6)">DB2</text>
<text x="111.2" y="70.6" transform="rotate(-90 111.2 70.6)">DB1</text>
<text x="113.1" y="70.6" transform="rotate(-90 113.1 70.6)">DB0</text>
<text x="189" y="69.3">C2</text>
<text x="192.5" y="69.4">C1</text>
<text x="44.1" y="74.5">C10</text>
<text x="51.5" y="74.5">C9</text>
<text x="91.4" y="74.4">DB[0:17]</text>
<text x="153.5" y="74.5">C8</text>
<text x="159.1" y="74.5">C7</text>
<text x="166.5" y="74.5">C6</text>
<text x="175.8" y="74.5">C5</text>
<text x="179.5" y="74.9">C4</text>
<text x="185.1" y="74.9">C3</text>
<text x="190.8" y="82.5" transform="rotate(-90 190.8 82.5)">1uF/10V/0402</text>
<text x="194.7" y="82.3" transform="rotate(-90 194.7 82.3)">1uF/10V/0402</text>
<text x="46.3" y="87.8" transform="rotate(-90 46.3 87.8)">1uF/10V/0402</text>
<text x="53.6" y="87.8" transform="rotate(-90 53.6 87.8)">1uF/10V/0402</text>
<text x="155.7" y="87.8" transform="rotate(-90 155.7 87.8)">1uF/10V/0402</text>
<text x="161.3" y="87.8" transform="rotate(-90 161.3 87.8)">1uF/10V/0402</text>
<text x="168.8" y="87.8" transform="rotate(-90 168.8 87.8)">1uF/10V/0402</text>
<text x="177.8" y="87.8" transform="rotate(-90 177.8 87.8)">1uF/10V/0402</text>
<text x="181.4" y="87.3" transform="rotate(-90 181.4 87.3)">1uf/25v/0603</text>
<text x="186.9" y="87.3" transform="rotate(-90 186.9 87.3)">1uf/25v/0603</text>
<text x="29.1" y="95.9" transform="rotate(-90 29.1 95.9)">VCOM</text>
<text x="116.2" y="94" transform="rotate(-90 116.2 94)">SDI</text>
<text x="121.9" y="93.5" transform="rotate(-90 121.9 93.5)">HS</text>
<text x="123.7" y="93.4" transform="rotate(-90 123.7 93.4)">VS</text>
<text x="125.6" y="93.5" transform="rotate(-90 125.6 93.5)">RD</text>
<text x="127.4" y="93.8" transform="rotate(-90 127.4 93.8)">WR</text>
<text x="129.3" y="93.4" transform="rotate(-90 129.3 93.4)">RS</text>
<text x="131.1" y="93.4" transform="rotate(-90 131.1 93.4)">CS</text>
<text x="134.8" y="94.2" transform="rotate(-90 134.8 94.2)">IM0</text>
<text x="136.7" y="94.2" transform="rotate(-90 136.7 94.2)">IM1</text>
<text x="138.5" y="94.2" transform="rotate(-90 138.5 94.2)">IM2</text>
<text x="140.4" y="94.2" transform="rotate(-90 140.4 94.2)">IM3</text>
<text x="199.8" y="95.9" transform="rotate(-90 199.8 95.9)">VCOM</text>
<text x="71.8" y="96.3" transform="rotate(-90 71.8 96.3)">IOVCC</text>
<text x="118.1" y="97.6" transform="rotate(-90 118.1 97.6)">DOTCLK</text>
<text x="120" y="96.3" transform="rotate(-90 120 96.3)">ENABL</text>
<text x="133" y="96.3" transform="rotate(-90 133 96.3)">RESET</text>
<text x="142.3" y="96.3" transform="rotate(-90 142.3 96.3)">IOVCC</text>
<text x="158.9" y="105.3" transform="rotate(-90 158.9 105.3)">IOVCC</text>
<text x="183.4" y="116.1">IM0</text>
<text x="200.2" y="115.8">1</text>
<text x="202.4" y="119.1">0402/0</text>
<text x="204.1" y="114.2">R1</text>
<text x="209.7" y="115.7">2</text>
<text x="222" y="116.1">IOVCC</text>
<text x="229" y="116.1">IM1</text>
<text x="245.6" y="115.8">1</text>
<text x="247.3" y="119.1">0402/NC</text>
<text x="249.6" y="114.2">R3</text>
<text x="255.2" y="115.7">2</text>
<text x="267.4" y="116.1">IOVCC</text>
<text x="131.6" y="121.1" transform="rotate(-90 131.6 121.1)">1</text>
<text x="135.4" y="121.1" transform="rotate(-90 135.4 121.1)">1</text>
<text x="139.1" y="121.1" transform="rotate(-90 139.1 121.1)">1</text>
<text x="142.8" y="121.1" transform="rotate(-90 142.8 121.1)">1</text>
<text x="146.5" y="121.1" transform="rotate(-90 146.5 121.1)">1</text>
<text x="161.3" y="121.1" transform="rotate(-90 161.3 121.1)">1</text>
<text x="165.1" y="121.1" transform="rotate(-90 165.1 121.1)">1</text>
<text x="168.8" y="121.1" transform="rotate(-90 168.8 121.1)">1</text>
<text x="172.5" y="121.1" transform="rotate(-90 172.5 121.1)">1</text>
<text x="200.2" y="123.2">1</text>
<text x="204.1" y="121.6">R2</text>
<text x="209.7" y="123.1">2</text>
<text x="245.6" y="123.2">1</text>
<text x="249.6" y="121.6">R4</text>
<text x="255.2" y="123.1">2</text>
<text x="201.8" y="126.5">0402/NC</text>
<text x="247.9" y="126.5">0402/0</text>
<text x="183.6" y="134.6">IM2</text>
<text x="200.2" y="134.3">1</text>
<text x="201.8" y="137.6">0402/NC</text>
<text x="204.1" y="132.8">R5</text>
<text x="209.7" y="134.3">2</text>
<text x="222" y="134.6">IOVCC</text>
<text x="228.9" y="134.6">IM3</text>
<text x="245.6" y="134.3">1</text>
<text x="247.3" y="137.6">0402/NC</text>
<text x="249.6" y="132.8">R7</text>
<text x="255.2" y="134.3">2</text>
<text x="267.4" y="134.6">IOVCC</text>
<text x="37.2" y="140.9" transform="rotate(-90 37.2 140.9)">YU</text>
<text x="39.1" y="140.9" transform="rotate(-90 39.1 140.9)">XL</text>
<text x="40.9" y="140.9" transform="rotate(-90 40.9 140.9)">YD</text>
<text x="42.8" y="140.9" transform="rotate(-90 42.8 140.9)">XR</text>
<text x="44.6" y="140.9" transform="rotate(-90 44.6 140.9)">CS</text>
<text x="46.5" y="140.9" transform="rotate(-90 46.5 140.9)">RS</text>
<text x="48.3" y="140.9" transform="rotate(-90 48.3 140.9)">WR</text>
<text x="50.2" y="140.9" transform="rotate(-90 50.2 140.9)">RD</text>
<text x="87.3" y="140.9" transform="rotate(-90 87.3 140.9)">RESET</text>
<text x="89.2" y="141" transform="rotate(-90 89.2 141)">IOVCC</text>
<text x="91" y="141" transform="rotate(-90 91 141)">HS</text>
<text x="92.9" y="141" transform="rotate(-90 92.9 141)">VS</text>
<text x="94.7" y="141" transform="rotate(-90 94.7 141)">ENABL</text>
<text x="96.6" y="141" transform="rotate(-90 96.6 141)">DOTCLK</text>
<text x="98.4" y="141" transform="rotate(-90 98.4 141)">SDI</text>
<text x="107.7" y="141" transform="rotate(-90 107.7 141)">A</text>
<text x="109.6" y="141" transform="rotate(-90 109.6 141)">K</text>
<text x="200.2" y="141.8">1</text>
<text x="204.1" y="140.2">R6</text>
<text x="209.7" y="141.7">2</text>
<text x="245.6" y="141.8">1</text>
<text x="249.6" y="140.2">R8</text>
<text x="255.2" y="141.7">2</text>
<text x="133" y="146.1" transform="rotate(-90 133 146.1)">A</text>
<text x="136.6" y="146" transform="rotate(-90 136.6 146)">K</text>
<text x="140.4" y="146" transform="rotate(-90 140.4 146)">K</text>
<text x="144.1" y="146" transform="rotate(-90 144.1 146)">K</text>
<text x="147.8" y="146" transform="rotate(-90 147.8 146)">K</text>
<text x="162.7" y="147.1" transform="rotate(-90 162.7 147.1)">YU</text>
<text x="166.4" y="146.9" transform="rotate(-90 166.4 146.9)">XL</text>
<text x="170.1" y="147.2" transform="rotate(-90 170.1 147.2)">YD</text>
<text x="173.8" y="147" transform="rotate(-90 173.8 147)">XR</text>
<text x="202.4" y="145">0402/0</text>
<text x="247.9" y="145">0402/0</text>
<text x="51.9" y="155.5" transform="rotate(-90 51.9 155.5)">DB0</text>
<text x="53.7" y="155.5" transform="rotate(-90 53.7 155.5)">DB1</text>
<text x="55.6" y="155.5" transform="rotate(-90 55.6 155.5)">DB2</text>
<text x="57.4" y="155.5" transform="rotate(-90 57.4 155.5)">DB3</text>
<text x="59.3" y="155.5" transform="rotate(-90 59.3 155.5)">DB4</text>
<text x="61.1" y="155.5" transform="rotate(-90 61.1 155.5)">DB5</text>
<text x="63" y="155.5" transform="rotate(-90 63 155.5)">DB6</text>
<text x="64.9" y="155.5" transform="rotate(-90 64.9 155.5)">DB7</text>
<text x="65.3" y="150.2">DB[0:17]</text>
<text x="66.7" y="155.5" transform="rotate(-90 66.7 155.5)">DB8</text>
<text x="68.6" y="155.5" transform="rotate(-90 68.6 155.5)">DB9</text>
<text x="195.6" y="155">COMPANY:</text>
<text x="70.4" y="156.4" transform="rotate(-90 70.4 156.4)">DB10</text>
<text x="72.3" y="156.4" transform="rotate(-90 72.3 156.4)">DB11</text>
<text x="74.1" y="156.4" transform="rotate(-90 74.1 156.4)">DB12</text>
<text x="76" y="156.4" transform="rotate(-90 76 156.4)">DB13</text>
<text x="77.8" y="156.4" transform="rotate(-90 77.8 156.4)">DB14</text>
<text x="79.7" y="156.4" transform="rotate(-90 79.7 156.4)">DB15</text>
<text x="81.5" y="156.4" transform="rotate(-90 81.5 156.4)">DB16</text>
<text x="83.4" y="156.4" transform="rotate(-90 83.4 156.4)">DB17</text>
<text x="36.9" y="163.2" transform="rotate(-90 36.9 163.2)">40</text>
<text x="37.8" y="166.9" transform="rotate(-90 37.8 166.9)">YU</text>
<text x="38.7" y="163.2" transform="rotate(-90 38.7 163.2)">39</text>
<text x="39.6" y="166.7" transform="rotate(-90 39.6 166.7)">XL</text>
<text x="40.6" y="163.2" transform="rotate(-90 40.6 163.2)">38</text>
<text x="41.5" y="166.9" transform="rotate(-90 41.5 166.9)">YD</text>
<text x="42.4" y="163.2" transform="rotate(-90 42.4 163.2)">37</text>
<text x="43.4" y="166.9" transform="rotate(-90 43.4 166.9)">XR</text>
<text x="44.3" y="163.2" transform="rotate(-90 44.3 163.2)">36</text>
<text x="45.2" y="166.9" transform="rotate(-90 45.2 166.9)">CS</text>
<text x="46.2" y="163.2" transform="rotate(-90 46.2 163.2)">35</text>
<text x="47.1" y="166.9" transform="rotate(-90 47.1 166.9)">RS</text>
<text x="48" y="163.2" transform="rotate(-90 48 163.2)">34</text>
<text x="48.9" y="167.3" transform="rotate(-90 48.9 167.3)">WR</text>
<text x="49.9" y="163.2" transform="rotate(-90 49.9 163.2)">33</text>
<text x="50.8" y="167" transform="rotate(-90 50.8 167)">RD</text>
<text x="51.7" y="163.2" transform="rotate(-90 51.7 163.2)">32</text>
<text x="52.6" y="167.9" transform="rotate(-90 52.6 167.9)">DB0</text>
<text x="53.6" y="163.2" transform="rotate(-90 53.6 163.2)">31</text>
<text x="54.5" y="167.9" transform="rotate(-90 54.5 167.9)">DB1</text>
<text x="55.4" y="163.2" transform="rotate(-90 55.4 163.2)">30</text>
<text x="56.3" y="167.9" transform="rotate(-90 56.3 167.9)">DB2</text>
<text x="57.3" y="163.2" transform="rotate(-90 57.3 163.2)">29</text>
<text x="58.2" y="167.9" transform="rotate(-90 58.2 167.9)">DB3</text>
<text x="59.1" y="163.2" transform="rotate(-90 59.1 163.2)">28</text>
<text x="60" y="167.9" transform="rotate(-90 60 167.9)">DB4</text>
<text x="61" y="163.2" transform="rotate(-90 61 163.2)">27</text>
<text x="61.9" y="167.9" transform="rotate(-90 61.9 167.9)">DB5</text>
<text x="62.9" y="163.2" transform="rotate(-90 62.9 163.2)">26</text>
<text x="63.7" y="167.9" transform="rotate(-90 63.7 167.9)">DB6</text>
<text x="64.7" y="163.2" transform="rotate(-90 64.7 163.2)">25</text>
<text x="65.6" y="167.9" transform="rotate(-90 65.6 167.9)">DB7</text>
<text x="66.6" y="163.2" transform="rotate(-90 66.6 163.2)">24</text>
<text x="67.5" y="167.9" transform="rotate(-90 67.5 167.9)">DB8</text>
<text x="68.4" y="163.2" transform="rotate(-90 68.4 163.2)">23</text>
<text x="69.3" y="167.9" transform="rotate(-90 69.3 167.9)">DB9</text>
<text x="70.3" y="163.2" transform="rotate(-90 70.3 163.2)">22</text>
<text x="72.1" y="163.2" transform="rotate(-90 72.1 163.2)">21</text>
<text x="74" y="163.2" transform="rotate(-90 74 163.2)">20</text>
<text x="75.8" y="163.2" transform="rotate(-90 75.8 163.2)">19</text>
<text x="77.7" y="163.2" transform="rotate(-90 77.7 163.2)">18</text>
<text x="79.5" y="163.2" transform="rotate(-90 79.5 163.2)">17</text>
<text x="81.4" y="163.2" transform="rotate(-90 81.4 163.2)">16</text>
<text x="83.2" y="163.2" transform="rotate(-90 83.2 163.2)">15</text>
<text x="85.1" y="163.2" transform="rotate(-90 85.1 163.2)">14</text>
<text x="86.9" y="163.2" transform="rotate(-90 86.9 163.2)">13</text>
<text x="88.8" y="163.2" transform="rotate(-90 88.8 163.2)">12</text>
<text x="89.7" y="167.9" transform="rotate(-90 89.7 167.9)">VCC</text>
<text x="90.7" y="163.2" transform="rotate(-90 90.7 163.2)">11</text>
<text x="92.5" y="163.2" transform="rotate(-90 92.5 163.2)">10</text>
<text x="94.4" y="163.2" transform="rotate(-90 94.4 163.2)">9</text>
<text x="95.3" y="166.9" transform="rotate(-90 95.3 166.9)">DE</text>
<text x="96.2" y="163.2" transform="rotate(-90 96.2 163.2)">8</text>
<text x="98.1" y="163.2" transform="rotate(-90 98.1 163.2)">7</text>
<text x="99" y="168" transform="rotate(-90 99 168)">SDA</text>
<text x="99.9" y="163.2" transform="rotate(-90 99.9 163.2)">6</text>
<text x="100.9" y="167" transform="rotate(-90 100.9 167)">NC</text>
<text x="101.8" y="163.2" transform="rotate(-90 101.8 163.2)">5</text>
<text x="102.7" y="167" transform="rotate(-90 102.7 167)">NC</text>
<text x="103.6" y="163.2" transform="rotate(-90 103.6 163.2)">4</text>
<text x="104.6" y="167" transform="rotate(-90 104.6 167)">NC</text>
<text x="105.5" y="163.2" transform="rotate(-90 105.5 163.2)">3</text>
<text x="107.3" y="163.2" transform="rotate(-90 107.3 163.2)">2</text>
<text x="108.3" y="165.9" transform="rotate(-90 108.3 165.9)">A</text>
<text x="109.2" y="163.2" transform="rotate(-90 109.2 163.2)">1</text>
<text x="110.1" y="165.9" transform="rotate(-90 110.1 165.9)">K</text>
<text x="111.4" y="163.6">U3</text>
<text x="195.6" y="164.3">TITLE:</text>
<text x="71.2" y="168.9" transform="rotate(-90 71.2 168.9)">DB10</text>
<text x="73.1" y="168.9" transform="rotate(-90 73.1 168.9)">DB11</text>
<text x="74.9" y="168.9" transform="rotate(-90 74.9 168.9)">DB12</text>
<text x="76.8" y="168.9" transform="rotate(-90 76.8 168.9)">DB13</text>
<text x="78.6" y="168.9" transform="rotate(-90 78.6 168.9)">DB14</text>
<text x="80.5" y="168.9" transform="rotate(-90 80.5 168.9)">DB15</text>
<text x="82.3" y="168.9" transform="rotate(-90 82.3 168.9)">DB16</text>
<text x="84.2" y="168.9" transform="rotate(-90 84.2 168.9)">DB17</text>
<text x="86" y="168.3" transform="rotate(-90 86 168.3)">GND</text>
<text x="87.9" y="169.7" transform="rotate(-90 87.9 169.7)">RESET</text>
<text x="91.6" y="170" transform="rotate(-90 91.6 170)">HSYNC</text>
<text x="93.4" y="169.9" transform="rotate(-90 93.4 169.9)">VSYNC</text>
<text x="97.1" y="170.9" transform="rotate(-90 97.1 170.9)">DOTCLK</text>
<text x="106.4" y="168.3" transform="rotate(-90 106.4 168.3)">GND</text>
<text x="149.3" y="170.8">DRAWN:</text>
<text x="177.1" y="170.8">DATED:</text>
<text x="65.7" y="177.3">AFY240320B0-2.4N6NTM-R-PIN40</text>
<text x="149.3" y="178.2">CHECKED:</text>
<text x="177.1" y="178.2">DATED:</text>
<text x="203.2" y="179.2">CODE:</text>
<text x="220.9" y="179.2">SIZE:</text>
<text x="247.8" y="179.2">DRAWING NO:</text>
<text x="280.2" y="179.2">REV:</text>
<text x="149.3" y="185.7">QUALITY CONTROL:</text>
<text x="177.1" y="185.7">DATED:</text>
<text x="149.3" y="193.1">RELEASED:</text>
<text x="177.1" y="193.1">DATED:</text>
<text x="195.8" y="195.8">SCALE:</text>
<text x="255.2" y="195.8">SHEET:</text>
<text x="263.7" y="195.8">OF</text>
</g>
<text font-size=".9" fill="#231f20" x="131.5" y="117.7">A</text>
<g font-size=".8" fill="#231f20">
<text x="135" y="117.7">K1</text>
<text x="138.7" y="117.7">K2</text>
<text x="142.4" y="117.7">K3</text>
<text x="146.1" y="117.7">K4</text>
<text x="160.9" y="117.7">YU</text>
<text x="164.7" y="117.7">XL</text>
<text x="168.3" y="117.7">YD</text>
<text x="172" y="117.7">XR</text>
</g>
</svg>
